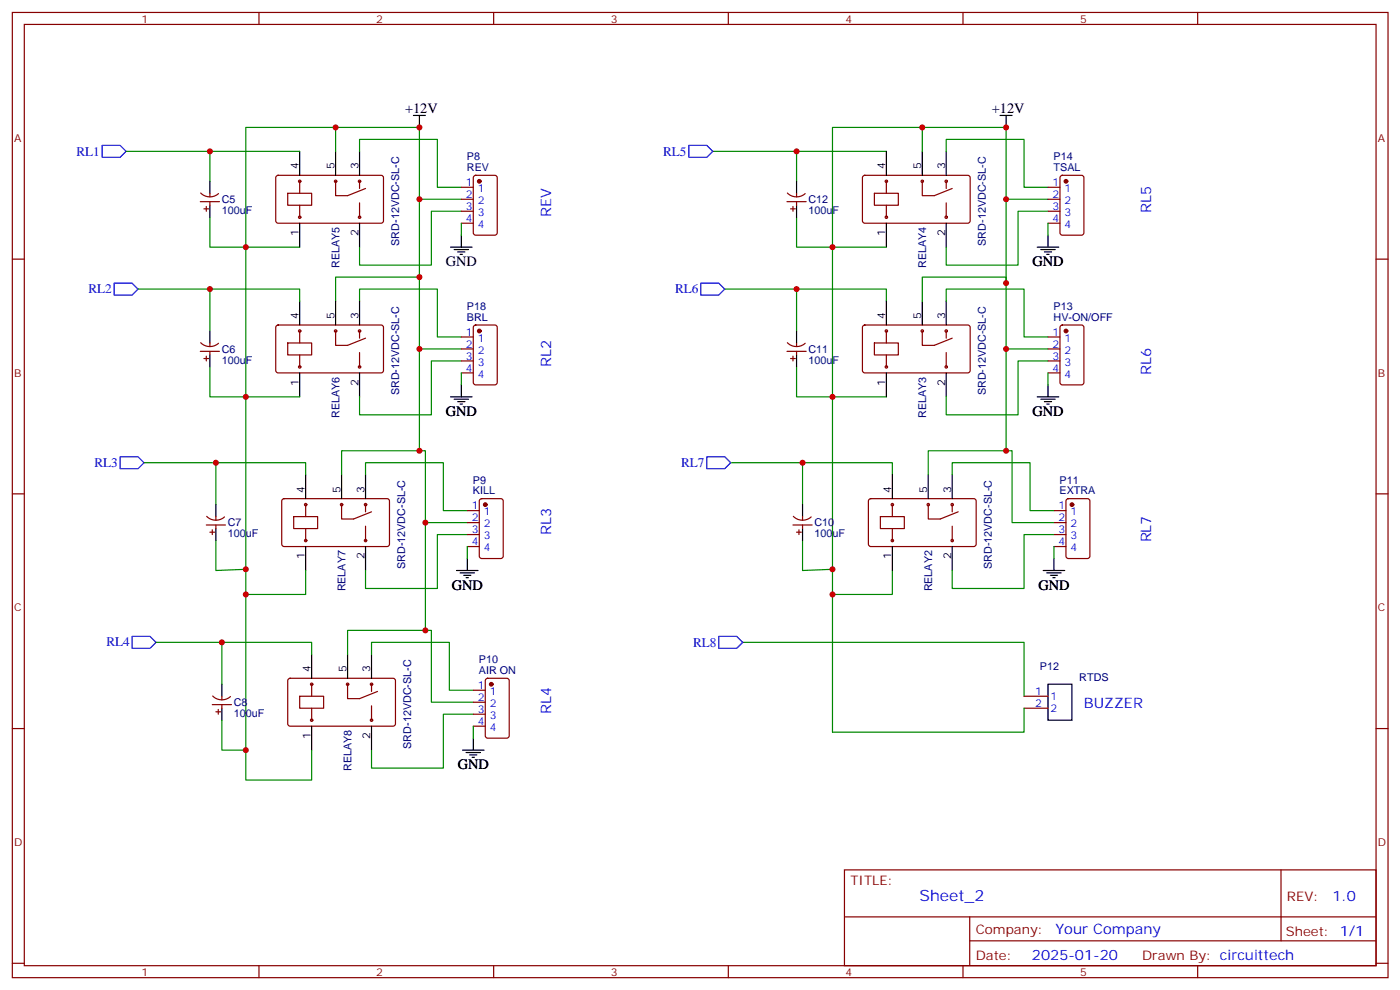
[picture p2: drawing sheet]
<svg xmlns="http://www.w3.org/2000/svg" width="413mm" height="292mm" viewBox="0 0 413 292" stroke-linecap="round" stroke-linejoin="round" font-family="sans-serif">
<g fill="none" stroke="#870000" stroke-width=".35">
<path d="M3.6 3.7h405.4v284.3h-405.4zM7.2 7.2h398.2v277.3h-398.2zM76.3 3.7v3.5M145.5 3.7v3.5M214.6 3.7v3.5M283.7 3.7v3.5M352.9 3.7v3.5M59 59.4h5.7M59.1 56.9a3.8 3.8 0 0 0 5.3 .1M61.8 56.9v1.1M61.8 59.4v1.1M81.5 51.9l.5-.3 30.6 .1 .4 .7-.1 12.9-.6 .5-30.6-.1-.5-.6v-12.7z"/>
<path d="M84.8 56.9h7v3.6h-7zM88.3 53.4v3.5M98.9 53.4v4.2h3.5l5.3-2.1M105.9 53.4v2.1M105.9 59.8v4.2M135.9 55.2h3.6M135.9 58.7h3.6M139.7 51.9l.5-.3h5.6l.7 .5v16.5l-.5 .6-5.8 .1-.7-.5v-16.4zM231.9 59.4h5.6M232 56.9a3.8 3.8 0 0 0 5.2 .1M234.7 56.9v1.1M234.7 59.4v1.1"/>
<path d="M254.3 51.9l.5-.3 30.6 .1 .5 .7-.1 12.9-.6 .5-30.7-.1-.4-.6v-12.7zM257.6 56.9h7.1v3.6h-7.1zM261.2 53.4v3.5M271.7 53.4v4.2h3.6l5.3-2.1M278.8 53.4v2.1M278.8 59.8v4.2M308.8 55.2h3.5M308.8 58.7h3.5M312.5 51.9l.5-.3h5.7l.6 .5 .1 16.5-.5 .6-5.9 .1-.6-.5-.1-16.4zM3.6 76.3h3.6M60.1 61.5h1.4M60.8 60.8v1.4"/>
<path d="M88.3 60.5v3.5M135.9 62.2h3.6M135.9 65.8h3.6M232.9 61.5h1.5M233.6 60.8v1.4M261.2 60.5v3.5M308.8 62.2h3.5M308.8 65.8h3.5M405.4 76.3h3.6M81.5 96l.5-.3 30.6 .1 .4 .6-.1 13-.6 .5-30.6-.1-.5-.7v-12.7zM88.3 97.5v3.5M98.9 97.5v4.2h3.5l5.3-2.1"/>
<path d="M105.9 97.5v2.1M135.9 99.3h3.6M139.7 96l.5-.3h5.6l.7 .5v16.5l-.5 .6-5.8 .1-.7-.5v-16.5zM254.3 96l.5-.3 30.6 .1 .5 .6-.1 13-.6 .5-30.7-.1-.4-.7v-12.7zM261.2 97.5v3.5M271.7 97.5v4.2h3.6l5.3-2.1M278.8 97.5v2.1M308.8 99.3h3.5M312.5 96l.5-.3h5.7l.6 .5 .1 16.5-.5 .6-5.9 .1-.6-.5-.1-16.5zM59 103.5h5.7M59.1 101a3.8 3.8 0 0 0 5.3 .1M60.1 105.6h1.4"/>
<path d="M60.8 104.9v1.4M61.8 101v1.1M61.8 103.5v1.1M84.8 101h7v3.6h-7zM88.3 104.6v3.5M105.9 103.9v4.2M135.9 102.8h3.6M135.9 106.3h3.6M135.9 109.9h3.6M231.9 103.5h5.6M232 101a3.8 3.8 0 0 0 5.2 .1M232.9 105.6h1.5"/>
<path d="M233.6 104.9v1.4M234.7 101v1.1M234.7 103.5v1.1M257.6 101h7.1v3.6h-7.1zM261.2 104.6v3.5M278.8 103.9v4.2M308.8 102.8h3.5M308.8 106.3h3.5M308.8 109.9h3.5M3.6 145.5h3.6M60.8 154.7h5.6M60.9 152.1a3.8 3.8 0 0 0 5.2 .2"/>
<path d="M61.8 156.8h1.5M62.5 156.1v1.4M63.6 152.2v1M63.6 154.7v1M83.2 147.1l.5-.2 30.6 .1 .5 .6-.1 13-.6 .4-30.7-.1-.4-.6v-12.7zM86.5 152.2h7.1v3.5h-7.1zM90.1 148.7v3.5M90.1 155.7v3.5M100.6 148.7v4.2h3.6l5.3-2.1M107.7 148.7v2.1M107.7 155v4.2M137.7 150.4h3.5"/>
<path d="M137.7 154h3.5M137.7 157.5h3.5M141.5 147.1l.4-.2h5.7l.6 .4 .1 16.5-.5 .7h-5.9l-.6-.4-.1-16.5zM233.6 154.7h5.7M233.8 152.1a3.8 3.8 0 0 0 5.2 .2M234.7 156.8h1.4M235.4 156.1v1.4M236.5 152.2v1M236.5 154.7v1M256.1 147.1l.5-.2 30.6 .1 .4 .6v13l-.7 .4-30.6-.1-.4-.6v-12.7zM259.4 152.2h7.1v3.5h-7.1zM262.9 148.7v3.5"/>
<path d="M262.9 155.7v3.5M273.5 148.7v4.2h3.5l5.3-2.1M280.6 148.7v2.1M280.6 155v4.2M310.6 150.4h3.5M310.6 154h3.5M310.6 157.5h3.5M314.3 147.1l.5-.2h5.6l.7 .4v16.5l-.4 .7h-5.9l-.7-.4v-16.5zM405.4 145.5h3.6M137.7 161h3.5M310.6 161h3.5M3.6 214.6h3.6"/>
<path d="M62.5 207.6h5.7M62.7 205a3.8 3.8 0 0 0 5.2 .2M63.6 209.7h1.4M64.3 209v1.4M65.4 205.1v1.1M65.4 207.6v1M85 200l.5-.2 30.6 .1 .4 .6v13l-.7 .4h-30.6l-.4-.7v-12.7zM88.3 205.1h7.1v3.5h-7.1zM91.8 201.6v3.5M91.8 208.6v3.6M102.4 201.6v4.2h3.5l5.3-2.1M109.5 201.6v2.1"/>
<path d="M109.5 207.9v4.3M139.5 203.3h3.5M139.5 206.9h3.5M139.5 210.4h3.5M139.5 213.9h3.5M143.2 200l.5-.2h5.6l.7 .4v16.5l-.4 .7-5.9 .1-.7-.5v-16.5zM301.7 205.1h7.1M301.7 208.6h7.1M405.4 214.6h3.6M248.8 256.3h156.6v28.2h-156.6zM377.4 256.3v20.9M248.8 270.1h156.5"/>
<path d="M285.7 277.2h119.6M285.7 270.1v14.1M3.6 283.8h3.6M76.3 284.5v3.5M145.5 284.5v3.5M214.6 284.5v3.5M283.7 284.5v3.5M352.9 284.5v3.5M405.4 283.8h3.6"/>
<circle cx="88.3" cy="53.4" r=".35"/>
<circle cx="98.9" cy="53.4" r=".35"/>
<circle cx="105.9" cy="53.4" r=".35"/>
<circle cx="261.2" cy="53.4" r=".35"/>
<circle cx="271.7" cy="53.4" r=".35"/>
<circle cx="278.8" cy="53.4" r=".35"/>
<circle cx="88.3" cy="64" r=".35"/>
<circle cx="105.9" cy="64" r=".35"/>
<circle cx="261.2" cy="64" r=".35"/>
<circle cx="278.8" cy="64" r=".35"/>
<circle cx="88.3" cy="97.5" r=".35"/>
<circle cx="98.9" cy="97.5" r=".35"/>
<circle cx="105.9" cy="97.5" r=".35"/>
<circle cx="261.2" cy="97.5" r=".35"/>
<circle cx="271.7" cy="97.5" r=".35"/>
<circle cx="278.8" cy="97.5" r=".35"/>
<circle cx="88.3" cy="108.1" r=".35"/>
<circle cx="105.9" cy="108.1" r=".35"/>
<circle cx="261.2" cy="108.1" r=".35"/>
<circle cx="278.8" cy="108.1" r=".35"/>
<circle cx="90.1" cy="159.2" r=".35"/>
<circle cx="90.1" cy="148.7" r=".35"/>
<circle cx="100.6" cy="148.7" r=".35"/>
<circle cx="107.7" cy="159.2" r=".35"/>
<circle cx="107.7" cy="148.7" r=".35"/>
<circle cx="262.9" cy="159.2" r=".35"/>
<circle cx="262.9" cy="148.7" r=".35"/>
<circle cx="273.5" cy="148.7" r=".35"/>
<circle cx="280.6" cy="148.7" r=".35"/>
<circle cx="280.6" cy="159.2" r=".35"/>
<circle cx="91.8" cy="212.2" r=".35"/>
<circle cx="91.8" cy="201.6" r=".35"/>
<circle cx="102.4" cy="201.6" r=".35"/>
<circle cx="109.5" cy="212.2" r=".35"/>
<circle cx="109.5" cy="201.6" r=".35"/>
</g>
<g fill="none" stroke="#000" stroke-width=".35">
<path d="M121.8 34h3.5M123.6 34v3.5M294.7 34h3.5M296.4 34v3.5M61.8 53.4v3.5M88.3 44.6v7M98.9 44.6v7M105.9 44.6v7M234.7 53.4v3.5M261.2 44.6v7M271.7 44.6v7M278.8 44.6v7"/>
<path d="M61.8 60.5v3.5M88.3 65.8v7M105.9 65.8v7M132.8 72.8h6.3M133.8 73.5h4.2M134.9 74.2h2.1M135.6 74.9h.7M135.9 69.3v3.5M234.7 60.5v3.5M261.2 65.8v7M278.8 65.8v7M305.6 72.8h6.4"/>
<path d="M306.7 73.5h4.2M307.7 74.2h2.1M308.4 74.9h.7M308.8 69.3v3.5M61.8 97.5v3.5M88.3 88.7v7M98.9 88.7v7M105.9 88.7v7M234.7 97.5v3.5M261.2 88.7v7M271.7 88.7v7M278.8 88.7v7"/>
<path d="M61.8 104.6v3.5M88.3 109.9v7M105.9 109.9v7M132.8 116.9h6.3M133.8 117.6h4.2M134.9 118.3h2.1M135.6 119h.7M135.9 113.4v3.5M234.7 104.6v3.5M261.2 109.9v7M278.8 109.9v7M305.6 116.9h6.4"/>
<path d="M306.7 117.6h4.2M307.7 118.3h2.1M308.4 119h.7M308.8 113.4v3.5M90.1 139.8v7.1M100.6 139.8v7.1M107.7 139.8v7.1M262.9 139.8v7.1M273.5 139.8v7.1M280.6 139.8v7.1M63.6 148.7v3.5M63.6 155.7v3.5"/>
<path d="M236.5 148.7v3.5M236.5 155.7v3.5M90.1 161v7.1M107.7 161v7.1M134.5 168.1h6.4M135.6 168.8h4.2M136.6 169.5h2.1M137.3 170.2h.7M137.7 164.5v3.6M262.9 161v7.1M280.6 161v7.1M307.4 168.1h6.3"/>
<path d="M308.4 168.8h4.3M309.5 169.5h2.1M310.2 170.2h.7M310.6 164.5v3.6M91.8 192.8v7M102.4 192.8v7M109.5 192.8v7M65.4 201.6v3.5M65.4 208.6v3.6M91.8 213.9v7.1M109.5 213.9v7.1M139.5 217.5v3.5"/>
<path d="M308.8 201.6h7v10.6h-7zM136.3 221h6.3M137.3 221.7h4.3M138.4 222.4h2.1M139.1 223.1h.7"/>
</g>
<g fill="none" stroke="#008700" stroke-width=".35">
<path d="M98.9 37.5h-26.5v35.3h-10.6v-8.8M271.7 37.5h-26.4v35.3h-10.6v-8.8M37.1 44.6h24.7M88.3 44.6h-26.5v8.8M98.9 44.6v-7.1h24.7v21.2h12.3M105.9 44.6v-3.5h23v14.1h7M123.6 58.7v22.9M210 44.6h24.7M261.2 44.6h-26.5v8.8M271.7 44.6v-7.1h24.7v21.2h12.4M278.8 44.6v-3.5h22.9v14.1h7.1M296.4 58.7v24.7"/>
<path d="M88.3 72.8h-15.9v157h19.4v-8.8M135.9 62.2h-8.8v15.9h-21.2v-5.3M135.9 65.8v3.5M261.2 72.8h-15.9v142.9h56.4v-7.1M308.8 62.2h-8.8v15.9h-21.2v-5.3M308.8 65.8v3.5M40.7 85.2h21.1M88.3 88.7v-3.5h-26.5v12.3M98.9 88.7v-7.1h24.7v21.2h12.3M105.9 88.7v-3.5h23v14.1h7M213.5 85.2h21.2M261.2 88.7v-3.5h-26.5v12.3"/>
<path d="M271.7 88.7v-7.1h24.7v21.2h12.4M278.8 88.7v-3.5h22.9v14.1h7.1M61.8 108.1v8.8h26.5M123.6 102.8v30M135.9 106.3h-8.8v15.9h-21.2v-5.3M135.9 109.9v3.5M234.7 108.1v8.8h26.5M296.4 102.8v30M308.8 106.3h-8.8v15.9h-21.2v-5.3M308.8 109.9v3.5M42.4 136.3h21.2M90.1 139.8v-3.5h-26.5v12.4"/>
<path d="M100.6 139.8v-7h24.7v21.2h12.4M107.7 139.8v-3.5h22.9v14.1h7.1M215.3 136.3h21.2M262.9 139.8v-3.5h-26.4v12.4M273.5 139.8v-7h24.7v21.2h12.4M280.6 139.8v-3.5h22.9v14.1h7.1M63.6 159.2v8.9l8.8-.4M125.3 154v31.7M137.7 157.5h-8.8v15.9h-21.2v-5.3M236.5 159.2v8.9l8.8-.4M310.6 157.5h-8.9v15.9h-21.1v-5.3M90.1 168.1v7h-17.7"/>
<path d="M137.7 161v3.5M262.9 168.1v7h-17.6M310.6 161v3.5M46 189.2h19.4M91.8 192.8v-3.6h-26.4v12.4M102.4 192.8v-7.1h24.7v21.2h12.4M109.5 192.8v-3.6h22.9v14.1h7.1M218.8 189.2h82.9v15.9M65.4 212.2v8.8h7M139.5 210.4h-8.9v15.9h-21.1v-5.3M139.5 213.9v3.6"/>
</g>
<path d="M30.1 42.8h5.3l1.7 1.8-1.7 1.8h-5.3zM203 42.8h5.2l1.8 1.8-1.8 1.8h-5.2zM33.6 83.4h5.3l1.8 1.8-1.8 1.7h-5.3zM206.5 83.4h5.3l1.7 1.8-1.7 1.7h-5.3zM35.4 134.5h5.3l1.7 1.8-1.7 1.8h-5.3zM208.2 134.5h5.3l1.8 1.8-1.8 1.8h-5.3zM38.9 187.5h5.3l1.8 1.7-1.8 1.8h-5.3zM211.8 187.5h5.3l1.7 1.7-1.7 1.8h-5.3z" fill="none" stroke="#00f" stroke-width=".35"/>
<g fill="#870000" stroke="#870000" stroke-width=".35">
<circle cx="141.2" cy="53.4" r=".53"/>
<circle cx="141.2" cy="97.5" r=".53"/>
<circle cx="143" cy="148.7" r=".53"/>
<circle cx="144.7" cy="201.6" r=".53"/>
<circle cx="315.8" cy="148.7" r=".53"/>
<circle cx="314.1" cy="97.5" r=".53"/>
<circle cx="314.1" cy="53.4" r=".53"/>
</g>
<g fill="#c00">
<circle cx="72.4" cy="175.1" r=".88"/>
<circle cx="72.4" cy="116.9" r=".88"/>
<circle cx="72.4" cy="72.8" r=".88"/>
<circle cx="72.4" cy="221" r=".88"/>
<circle cx="72.4" cy="167.7" r=".88"/>
<circle cx="61.8" cy="44.6" r=".88"/>
<circle cx="61.8" cy="85.2" r=".88"/>
<circle cx="63.6" cy="136.3" r=".88"/>
<circle cx="65.4" cy="189.2" r=".88"/>
<circle cx="236.5" cy="136.3" r=".88"/>
<circle cx="234.7" cy="85.2" r=".88"/>
<circle cx="234.7" cy="44.6" r=".88"/>
<circle cx="245.3" cy="175.1" r=".88"/>
<circle cx="245.3" cy="72.8" r=".88"/>
<circle cx="245.3" cy="116.9" r=".88"/>
<circle cx="245.3" cy="167.7" r=".88"/>
<circle cx="123.6" cy="58.7" r=".88"/>
<circle cx="123.6" cy="37.5" r=".88"/>
<circle cx="123.6" cy="81.6" r=".88"/>
<circle cx="123.6" cy="102.8" r=".88"/>
<circle cx="123.6" cy="132.8" r=".88"/>
<circle cx="125.3" cy="154" r=".88"/>
<circle cx="125.3" cy="185.7" r=".88"/>
<circle cx="296.4" cy="132.8" r=".88"/>
<circle cx="296.4" cy="83.4" r=".88"/>
<circle cx="296.4" cy="58.7" r=".88"/>
<circle cx="296.4" cy="37.5" r=".88"/>
<circle cx="296.4" cy="102.8" r=".88"/>
<circle cx="271.7" cy="37.5" r=".88"/>
<circle cx="98.9" cy="37.5" r=".88"/>
</g>
<text font-size="4.6" fill="#00f" x="270.9" y="265.3">Sheet_2</text>
<g font-size="4.2">
<text x="119.3" y="33.3">+12V</text>
<text x="292.2" y="33.3">+12V</text>
<text x="131.3" y="78.5">GND</text>
<text x="304.2" y="78.5">GND</text>
<text x="131.3" y="122.6">GND</text>
<text x="304.2" y="122.6">GND</text>
<text x="133.1" y="173.7">GND</text>
<text x="306" y="173.7">GND</text>
<text x="134.9" y="226.6">GND</text>
</g>
<g font-size="4.2" fill="#00f">
<text x="162.4" y="64" transform="rotate(-90 162.4 64)">REV</text>
<text x="339.2" y="62.8" transform="rotate(-90 339.2 62.8)">RL5</text>
<text x="162.4" y="108.1" transform="rotate(-90 162.4 108.1)">RL2</text>
<text x="339.1" y="110.4" transform="rotate(-90 339.1 110.4)">RL6</text>
<text x="162.4" y="157.5" transform="rotate(-90 162.4 157.5)">RL3</text>
<text x="339.1" y="159.8" transform="rotate(-90 339.1 159.8)">RL7</text>
<text x="319.4" y="208.6">BUZZER</text>
<text x="162.4" y="210.4" transform="rotate(-90 162.4 210.4)">RL4</text>
<text x="392.6" y="265.5">1.0</text>
<text x="311" y="275.1">Your Company</text>
<text x="304.1" y="282.9">2025-01-20</text>
</g>
<g font-size="3.9" fill="#00f">
<text x="22.5" y="45.9">RL1</text>
<text x="195.4" y="45.8">RL5</text>
<text x="26" y="86.3">RL2</text>
<text x="198.9" y="86.4">RL6</text>
<text x="27.8" y="137.5">RL3</text>
<text x="200.7" y="137.5">RL7</text>
<text x="31.3" y="190.4">RL4</text>
<text x="204.2" y="190.5">RL8</text>
</g>
<g font-size="3.9" fill="#800">
<text x="250.6" y="260.8">TITLE:</text>
<text x="379.2" y="265.5">REV:</text>
<text x="287.5" y="275">Company:</text>
<text x="378.9" y="275.7">Sheet: 1/1</text>
<text x="287.5" y="282.7">Date:</text>
<text x="336.5" y="282.8">Drawn By: circuittech</text>
</g>
<g font-size="3.2" fill="#800">
<text x="41.7" y="6.7">1</text>
<text x="110.9" y="6.7">2</text>
<text x="180" y="6.7">3</text>
<text x="249.2" y="6.7">4</text>
<text x="318.3" y="6.7">5</text>
<text x="4.2" y="41.8">A</text>
<text x="406" y="41.8">A</text>
<text x="4.2" y="110.9">B</text>
<text x="406" y="110.9">B</text>
<text x="4.2" y="180.1">C</text>
<text x="406" y="180.1">C</text>
<text x="4.2" y="249.2">D</text>
<text x="406" y="249.2">D</text>
<text x="41.7" y="287.5">1</text>
<text x="110.9" y="287.5">2</text>
<text x="180" y="287.5">3</text>
<text x="249.2" y="287.5">4</text>
<text x="318.3" y="287.5">5</text>
</g>
<g font-size="3.2" fill="#000080">
<text x="137.6" y="47.2">P8</text>
<text x="310.4" y="47.2">P14</text>
<text x="137.6" y="50.4">REV</text>
<text x="310.4" y="50.4">TSAL</text>
<text x="65.4" y="59.8">C5</text>
<text x="238.2" y="59.9">C12</text>
<text x="65.4" y="63">100uF</text>
<text x="238.2" y="63">100uF</text>
<text x="117.7" y="72.4" transform="rotate(-90 117.7 72.4)">SRD-12VDC-SL-C</text>
<text x="290.5" y="72.4" transform="rotate(-90 290.5 72.4)">SRD-12VDC-SL-C</text>
<text x="100" y="79" transform="rotate(-90 100 79)">RELAY5</text>
<text x="272.9" y="79" transform="rotate(-90 272.9 79)">RELAY4</text>
<text x="137.6" y="94.5">BRL</text>
<text x="137.6" y="91.3">P18</text>
<text x="310.4" y="94.5">HV-ON/OFF</text>
<text x="310.4" y="91.3">P13</text>
<text x="65.4" y="107.1">100uF</text>
<text x="65.4" y="104">C6</text>
<text x="238.2" y="107.2">100uF</text>
<text x="238.2" y="103.9">C11</text>
<text x="117.7" y="116.5" transform="rotate(-90 117.7 116.5)">SRD-12VDC-SL-C</text>
<text x="290.5" y="116.5" transform="rotate(-90 290.5 116.5)">SRD-12VDC-SL-C</text>
<text x="100" y="123.1" transform="rotate(-90 100 123.1)">RELAY6</text>
<text x="272.9" y="123.1" transform="rotate(-90 272.9 123.1)">RELAY3</text>
<text x="139.3" y="142.5">P9</text>
<text x="312.2" y="142.5">P11</text>
<text x="139.3" y="145.7">KILL</text>
<text x="312.2" y="145.7">EXTRA</text>
<text x="67.1" y="155.1">C7</text>
<text x="240" y="155.1">C10</text>
<text x="67.1" y="158.3">100uF</text>
<text x="240" y="158.3">100uF</text>
<text x="119.4" y="167.6" transform="rotate(-90 119.4 167.6)">SRD-12VDC-SL-C</text>
<text x="292.3" y="167.6" transform="rotate(-90 292.3 167.6)">SRD-12VDC-SL-C</text>
<text x="101.8" y="174.2" transform="rotate(-90 101.8 174.2)">RELAY7</text>
<text x="274.6" y="174.2" transform="rotate(-90 274.6 174.2)">RELAY2</text>
<text x="141.1" y="195.4">P10</text>
<text x="306.4" y="197.3">P12</text>
<text x="141.1" y="198.6">AIR ON</text>
<text x="318" y="200.5">RTDS</text>
<text x="68.9" y="208">C8</text>
<text x="68.9" y="211.2">100uF</text>
<text x="121.2" y="220.6" transform="rotate(-90 121.2 220.6)">SRD-12VDC-SL-C</text>
<text x="103.5" y="227.2" transform="rotate(-90 103.5 227.2)">RELAY8</text>
</g>
<g font-size="3.2">
<text x="87.9" y="49.9" transform="rotate(-90 87.9 49.9)">4</text>
<text x="98.5" y="49.9" transform="rotate(-90 98.5 49.9)">5</text>
<text x="105.6" y="49.9" transform="rotate(-90 105.6 49.9)">3</text>
<text x="260.8" y="49.9" transform="rotate(-90 260.8 49.9)">4</text>
<text x="271.4" y="49.9" transform="rotate(-90 271.4 49.9)">5</text>
<text x="278.4" y="49.9" transform="rotate(-90 278.4 49.9)">3</text>
<text x="87.9" y="69.5" transform="rotate(-90 87.9 69.5)">1</text>
<text x="105.6" y="69.5" transform="rotate(-90 105.6 69.5)">2</text>
<text x="260.8" y="69.5" transform="rotate(-90 260.8 69.5)">1</text>
<text x="278.4" y="69.5" transform="rotate(-90 278.4 69.5)">2</text>
<text x="87.9" y="94" transform="rotate(-90 87.9 94)">4</text>
<text x="98.5" y="94" transform="rotate(-90 98.5 94)">5</text>
<text x="105.6" y="94" transform="rotate(-90 105.6 94)">3</text>
<text x="260.8" y="94" transform="rotate(-90 260.8 94)">4</text>
<text x="271.4" y="94" transform="rotate(-90 271.4 94)">5</text>
<text x="278.4" y="94" transform="rotate(-90 278.4 94)">3</text>
<text x="87.9" y="113.6" transform="rotate(-90 87.9 113.6)">1</text>
<text x="105.6" y="113.6" transform="rotate(-90 105.6 113.6)">2</text>
<text x="260.8" y="113.6" transform="rotate(-90 260.8 113.6)">1</text>
<text x="278.4" y="113.6" transform="rotate(-90 278.4 113.6)">2</text>
<text x="89.7" y="145.1" transform="rotate(-90 89.7 145.1)">4</text>
<text x="100.3" y="145.1" transform="rotate(-90 100.3 145.1)">5</text>
<text x="107.4" y="145.1" transform="rotate(-90 107.4 145.1)">3</text>
<text x="262.6" y="145.1" transform="rotate(-90 262.6 145.1)">4</text>
<text x="273.2" y="145.1" transform="rotate(-90 273.2 145.1)">5</text>
<text x="280.2" y="145.1" transform="rotate(-90 280.2 145.1)">3</text>
<text x="89.7" y="164.8" transform="rotate(-90 89.7 164.8)">1</text>
<text x="107.4" y="164.8" transform="rotate(-90 107.4 164.8)">2</text>
<text x="262.6" y="164.8" transform="rotate(-90 262.6 164.8)">1</text>
<text x="280.2" y="164.8" transform="rotate(-90 280.2 164.8)">2</text>
<text x="91.5" y="198" transform="rotate(-90 91.5 198)">4</text>
<text x="102.1" y="198" transform="rotate(-90 102.1 198)">5</text>
<text x="109.1" y="198" transform="rotate(-90 109.1 198)">3</text>
<text x="91.5" y="217.7" transform="rotate(-90 91.5 217.7)">1</text>
<text x="109.1" y="217.7" transform="rotate(-90 109.1 217.7)">2</text>
</g>
<g font-size="3.2" fill="#00f">
<text x="137.3" y="54.8">1</text>
<text x="137.3" y="58.3">2</text>
<text x="140.8" y="56.6">1</text>
<text x="310.1" y="54.8">1</text>
<text x="310.1" y="58.3">2</text>
<text x="313.6" y="56.6">1</text>
<text x="137.3" y="61.9">3</text>
<text x="137.3" y="65.4">4</text>
<text x="140.8" y="60.1">2</text>
<text x="140.8" y="63.6">3</text>
<text x="310.1" y="61.9">3</text>
<text x="310.1" y="65.4">4</text>
<text x="313.6" y="60.1">2</text>
<text x="313.6" y="63.6">3</text>
<text x="140.8" y="67.2">4</text>
<text x="313.6" y="67.2">4</text>
<text x="137.3" y="98.9">1</text>
<text x="140.8" y="100.7">1</text>
<text x="310.1" y="98.9">1</text>
<text x="313.6" y="100.7">1</text>
<text x="137.3" y="102.4">2</text>
<text x="137.3" y="106">3</text>
<text x="140.8" y="104.2">2</text>
<text x="140.8" y="107.7">3</text>
<text x="310.1" y="102.4">2</text>
<text x="310.1" y="106">3</text>
<text x="313.6" y="104.2">2</text>
<text x="313.6" y="107.7">3</text>
<text x="137.3" y="109.5">4</text>
<text x="140.8" y="111.3">4</text>
<text x="310.1" y="109.5">4</text>
<text x="313.6" y="111.3">4</text>
<text x="139" y="150.1">1</text>
<text x="139" y="153.6">2</text>
<text x="142.5" y="151.8">1</text>
<text x="142.5" y="155.4">2</text>
<text x="311.9" y="150.1">1</text>
<text x="311.9" y="153.6">2</text>
<text x="315.4" y="151.8">1</text>
<text x="315.4" y="155.4">2</text>
<text x="139" y="157.1">3</text>
<text x="139" y="160.7">4</text>
<text x="142.5" y="158.9">3</text>
<text x="311.9" y="157.1">3</text>
<text x="311.9" y="160.7">4</text>
<text x="315.4" y="158.9">3</text>
<text x="142.5" y="162.4">4</text>
<text x="315.4" y="162.4">4</text>
<text x="140.8" y="203">1</text>
<text x="140.8" y="206.5">2</text>
<text x="144.3" y="204.8">1</text>
<text x="144.3" y="208.3">2</text>
<text x="305" y="204.8">1</text>
<text x="305" y="208.3">2</text>
<text x="309.5" y="206.2">1</text>
<text x="309.5" y="209.7">2</text>
<text x="140.8" y="210">3</text>
<text x="140.8" y="213.6">4</text>
<text x="144.3" y="211.8">3</text>
<text x="144.3" y="215.3">4</text>
</g>
</svg>
